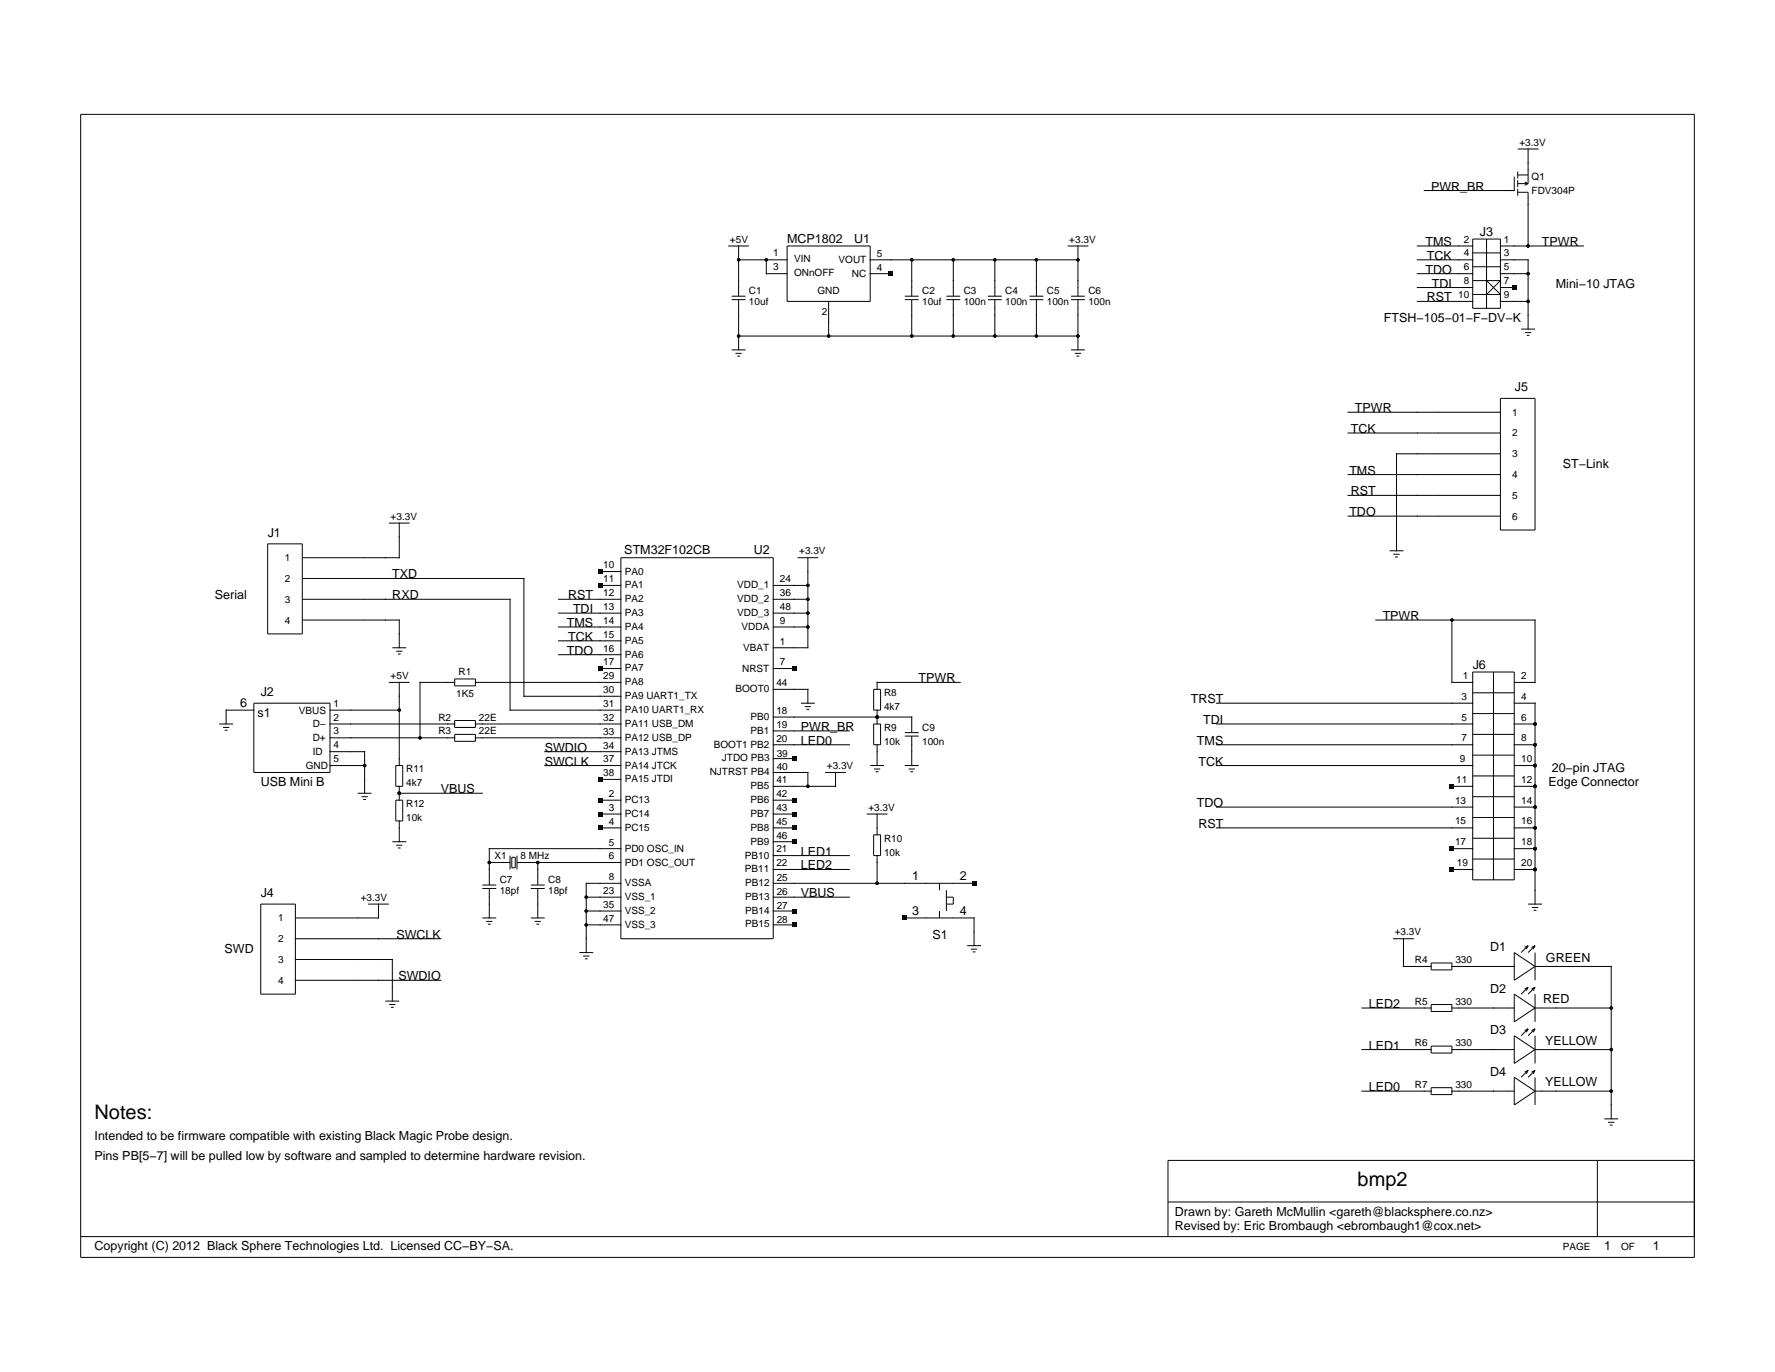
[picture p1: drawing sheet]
<svg xmlns="http://www.w3.org/2000/svg" width="279mm" height="216mm" viewBox="0 0 279 216" stroke-linecap="round" stroke-linejoin="round" font-family="sans-serif">
<g fill="none" stroke="#000" stroke-width=".16">
<path d="M12.7 18h254v179.9h-254zM114.6 38.7h3.3M116.3 38.7v7.9M123.9 38.7h13.1v8.7h-13.1zM168 38.7h3.3M169.7 38.7v7.9M223.1 38.7h8.7M231.8 39.8h4.4M231.8 37.6h4.4v10.9h-4.4zM234 37.6v10.9M236.2 38.7h13.1M238.4 27.8v2.2h-14.2"/>
<path d="M238.9 30.3h1.6v8.4M238.9 27.5h1.6M238.9 28.9h1.6M238.9 27v1.1M238.9 28.4v1M238.9 29.7v1.1M238.9 23.4h3.3M240 28.6l.5 .3M240.5 23.4v5.5M240.5 28.9l-.5 .3M115.2 55.1h2.2M115.2 47.2h2.2"/>
<path d="M115.2 46.6h2.2M115.8 55.6h1M116 56h.5M116.3 40.9h7.6M116.3 47.2v7.9M116.3 52.9h53.4M120.6 40.9v2.2h3.3M130.4 47.4v5.5M137 40.9h32.7M137 43.1h3.2M142.4 47.2h2.2M142.4 46.6h2.2"/>
<path d="M143.5 40.9v5.7M143.5 47.2v5.7M149 47.2h2.1M149 46.6h2.1M150.1 40.9v5.7M150.1 47.2v5.7M155.5 47.2h2.2M155.5 46.6h2.2M156.6 40.9v5.7M156.6 47.2v5.7M162 47.2h2.2M162 46.6h2.2"/>
<path d="M163.1 40.9v5.7M163.1 47.2v5.7M168.6 55.1h2.2M168.6 47.2h2.2M168.6 46.6h2.2M169.2 55.6h1M169.5 56h.4M169.7 47.2v7.9M223.1 40.9h8.7M223.1 43.1h8.7M223.1 47.4h8.7M223.1 45.2h8.7"/>
<path d="M231.8 42h4.4M231.8 44.2h4.4l-2.2 2.1M234 44.2l2.2 2.1h-4.4M236.2 40.9h4.3v10.9M236.2 43.1h4.3M236.2 47.4h4.3M236.2 45.2h2.2M239.4 51.8h2.2M240 52.3h1M240.3 52.8h.5M212.2 68.1h24M212.2 74.7h24"/>
<path d="M212.2 64.9h24M212.2 78h24M236.2 62.7h5.4v20.7h-5.4zM236.2 71.4h-16.4v15.3M42.1 85.6h5.5v14.2h-5.5zM47.6 94.3h32.7v17.4h17.4M47.6 91h34.9v18.6h15.2M47.6 97.6h15.2v4.3M61.2 82.3h3.3M62.8 82.3v5.5h-15.2M87.9 96.5h9.8M87.9 98.7h9.8"/>
<path d="M87.9 94.3h9.8M94.5 92.1h3.2M94.5 89.9h3.2M97.7 87.8h24v59.9h-24zM121.7 96.5h5.5M121.7 92.1h5.5M121.7 98.7h5.5M121.7 94.3h5.5M125.5 87.8h3.3M127.2 87.8v14.1h-5.5M212.2 81.2h24M216.6 97.6h25v9.8h-3.2"/>
<path d="M218.7 86.7h2.2M219.3 87.2h1M219.6 87.7h.4M228.5 97.6v9.8h3.3M34.5 113.9h2.2M35.1 114.5h1M35.4 114.9h.4M40 110.7h11.9v10.9h-11.9zM40 111.7h-4.4v2.2M51.9 118.3h5.5v6.5M51.9 116.1h19.7M51.9 113.9h19.7"/>
<path d="M51.9 111.7h10.9M61.2 107.4h3.3M61.8 101.9h2.1M62.4 102.5h.9M62.6 102.9h.5M62.8 107.4v13.1M71.6 107.4h-5.5v8.7M71.6 113.4h3.2v1.1h-3.2zM71.6 106.8h3.2v1.1h-3.2zM71.6 115.6h3.2v1.1h-3.2zM74.8 116.1h22.9M74.8 113.9h22.9"/>
<path d="M74.8 107.4h22.9M85.7 118.3h12M87.9 103h9.8M87.9 100.8h9.8M94.5 105.2h3.2M121.7 108.5h5.5v2.2M121.7 119.4h3.3M121.7 117.2h12M121.7 115h12M121.7 112.8h21.8v2.5M121.7 105.2h3.3M126.1 110.7h2.2"/>
<path d="M126.7 111.2h1M126.9 111.6h.5M137.5 108.5h1.1v3.2h-1.1zM137.5 113.9h1.1v3.3h-1.1zM138.1 111.7v2.2M138.1 117.2v3.3M142.4 115.3h2.2M142.4 115.8h2.2M143.5 115.8v4.7M151.1 107.4h-13v1.1M191.5 117.2h40.3M191.5 113.9h40.3"/>
<path d="M191.5 110.7h40.3M231.8 115.6h6.6M231.8 105.8h6.6v32.7h-6.6zM231.8 109h6.6M231.8 112.3h6.6M231.8 118.8h6.6M235.1 105.8v32.7M238.4 117.2h3.2M238.4 113.9h3.2M238.4 110.7h3.2v31.6M51.9 120.5h5.5M56.3 124.8h2.2"/>
<path d="M56.9 125.4h1M57.2 125.8h.4M61.8 132.5h2.1M62.3 125.9h1.1v3.3h-1.1zM62.3 120.5h1.1v3.2h-1.1zM62.4 133h.9M62.6 133.4h.5M62.8 124.8h13.1M62.8 123.7v2.2M62.8 129.2v3.3M75.9 139.3h2.2M75.9 139.8h2.2"/>
<path d="M77 135.7h3.3M77 139.8v4.6M80.3 134.6v2.2M80.6 134.9h.5v1.6h-.5zM81.4 135.7h16.3M81.4 134.6v2.2M83.6 139.3h2.1M83.6 139.8h2.1M84.6 135.7v3.6M84.6 139.8v4.6M85.7 120.5h12M94.5 130.3h3.2"/>
<path d="M94.5 128.1h3.2M94.5 125.9h3.2M94.5 122.6h3.2M97.7 139h-5.4v10.9M97.7 133.5h-20.7v5.8M121.7 132.5h3.3M121.7 130.3h3.3M121.7 128.1h3.3M121.7 125.9h3.3M121.7 121.6h5.5v2.1M121.7 136.8h12M121.7 134.6h12"/>
<path d="M121.7 139h31.6M129.9 121.6h3.3M131.5 121.6v2.1h-9.8M136.4 128.1h3.3M137 120.5h2.2M137.5 131.4h1.1v3.2h-1.1zM137.6 121h1M137.8 121.4h.5M138.1 128.1v3.3M138.1 134.6v4.4M142.4 120.5h2.2M143 121h1"/>
<path d="M143.3 121.4h.4M147.9 139v1.1M191.5 130.3h40.3M191.5 120.5h40.3M191.5 127h40.3M228.5 123.7h3.3M228.5 136.8h3.3M228.5 133.5h3.3M231.8 125.4h6.6M231.8 122.1h6.6M231.8 128.6h6.6M231.8 131.9h6.6"/>
<path d="M231.8 135.2h6.6M238.4 130.3h3.2M238.4 123.7h3.2M238.4 120.5h3.2M238.4 136.8h3.2M238.4 133.5h3.2M238.4 127h3.2M41 142.3h5.5v14.1h-5.5zM46.5 147.7h22.9M46.5 151h15.3v6.5M46.5 154.3h22.9M57.9 142.3h3.3"/>
<path d="M59.6 142.3v2.1h-13.1M60.7 157.5h2.1M61.3 158.1h.9M61.5 158.5h.5M75.9 144.4h2.2M76.5 145h1M76.8 145.4h.4M83.6 144.4h2.1M84.2 145h.9M84.4 145.4h.5M91.2 149.9h2.2M91.8 150.4h1"/>
<path d="M92.1 150.9h.4M92.3 145.5h5.4M92.3 141.2h5.4M92.3 143.4h5.4M121.7 145.5h3.3M121.7 141.2h12M121.7 143.4h3.3M142.4 144.4h10.9v4.4M147.9 143.4v1M149 141.2h1.1v1.1h-1.1M149 140.1v3.3M152.2 148.8h2.2"/>
<path d="M152.8 149.4h1M153.1 149.8h.4M214.4 158.6h10.9M219.3 147.7h3.2M220.9 147.7v4.4h4.4M225.3 151.5h3.2v1.1h-3.2zM225.3 158.1h3.2v1.1h-3.2zM228.5 152.1h9.9M228.5 158.6h9.9M238.4 149.9l3.2 2.2-3.2 2.2zM238.4 156.4l3.2 2.2-3.2 2.2zM240.5 142.3h2.2"/>
<path d="M240.5 148.8l-.5 .3M240.5 148.8l-.2 .6M240.5 148.8l-1.1 1.1M240.5 155.4l-1.1 1M240.5 155.4l-.2 .5M240.5 155.4l-.5 .2M241.1 142.8h1M241.4 143.3h.4M241.6 152.1h12v24M241.6 158.6h12M241.6 149.9v4.4M241.6 156.4v4.4"/>
<path d="M241.6 148.8l-.5 .3M241.6 148.8l-.2 .6M241.6 148.8l-1.1 1.1M241.6 155.4l-1.1 1M241.6 155.4l-.2 .5M241.6 155.4l-.5 .2M214.4 171.7h10.9M214.4 165.2h10.9M225.3 164.6h3.2v1.1h-3.2zM225.3 171.2h3.2v1h-3.2zM228.5 171.7h9.9M228.5 165.2h9.9"/>
<path d="M238.4 163l3.2 2.2-3.2 2.1zM238.4 169.5l3.2 2.2-3.2 2.2zM240.5 161.9l-1.1 1.1M240.5 161.9l-.2 .5M240.5 161.9l-.5 .3M240.5 168.4l-1.1 1.1M240.5 168.4l-.2 .6M240.5 168.4l-.5 .3M241.6 171.7h12M241.6 165.2h12M241.6 163v4.3M241.6 169.5v4.4"/>
<path d="M241.6 161.9l-1.1 1.1M241.6 161.9l-.2 .5M241.6 161.9l-.5 .3M241.6 168.4l-1.1 1.1M241.6 168.4l-.2 .6M241.6 168.4l-.5 .3M252.5 176.1h2.2M253.1 176.6h1M253.4 177h.4M12.7 194.6h254M183.9 189.1h82.8M251.4 182.6v12"/>
<path d="M266.7 182.6h-82.8v12"/>
</g>
<g fill="#000">
<path d="M139.9 42.7h.7v.7h-.7zM238 44.9h.7v.7h-.7zM94.1 91.8h.7v.7h-.7zM94.1 89.6h.7v.7h-.7zM94.1 104.9h.7v.6h-.7zM124.7 119h.6v.7h-.6zM124.7 104.9h.6v.6h-.6zM94.1 122.3h.7v.7h-.7zM94.1 127.8h.7v.6h-.7zM94.1 125.6h.7v.6h-.7zM94.1 130h.7v.6h-.7zM124.7 132.1h.6v.7h-.6z"/>
<path d="M124.7 130h.6v.6h-.6zM124.7 127.8h.6v.6h-.6zM124.7 125.6h.6v.6h-.6zM153 138.7h.7v.6h-.7zM228.2 123.4h.7v.7h-.7zM228.2 133.2h.7v.7h-.7zM228.2 136.5h.7v.6h-.7zM124.7 145.2h.6v.7h-.6zM124.7 143h.6v.7h-.6zM142.1 144.1h.7v.7h-.7z"/>
<circle cx="240.5" cy="38.7" r=".27"/>
<circle cx="116.3" cy="52.9" r=".27"/>
<circle cx="116.3" cy="40.9" r=".27"/>
<circle cx="120.6" cy="40.9" r=".27"/>
<circle cx="130.4" cy="52.9" r=".27"/>
<circle cx="143.5" cy="52.9" r=".27"/>
<circle cx="143.5" cy="40.9" r=".27"/>
<circle cx="150.1" cy="52.9" r=".27"/>
<circle cx="150.1" cy="40.9" r=".27"/>
<circle cx="156.6" cy="52.9" r=".27"/>
<circle cx="156.6" cy="40.9" r=".27"/>
<circle cx="163.1" cy="52.9" r=".27"/>
<circle cx="163.1" cy="40.9" r=".27"/>
<circle cx="169.7" cy="52.9" r=".27"/>
<circle cx="169.7" cy="40.9" r=".27"/>
<circle cx="240.5" cy="43.1" r=".27"/>
<circle cx="240.5" cy="47.4" r=".27"/>
<circle cx="127.2" cy="98.7" r=".27"/>
<circle cx="127.2" cy="92.1" r=".27"/>
<circle cx="127.2" cy="94.3" r=".27"/>
<circle cx="127.2" cy="96.5" r=".27"/>
<circle cx="228.5" cy="97.6" r=".27"/>
<circle cx="62.8" cy="111.7" r=".27"/>
<circle cx="66.1" cy="116.1" r=".27"/>
<circle cx="138.1" cy="112.8" r=".27"/>
<circle cx="241.6" cy="117.2" r=".27"/>
<circle cx="241.6" cy="113.9" r=".27"/>
<circle cx="57.4" cy="120.5" r=".27"/>
<circle cx="62.8" cy="124.8" r=".27"/>
<circle cx="77" cy="135.7" r=".27"/>
<circle cx="84.6" cy="135.7" r=".27"/>
<circle cx="127.2" cy="123.7" r=".27"/>
<circle cx="138.1" cy="139" r=".27"/>
<circle cx="241.6" cy="133.5" r=".27"/>
<circle cx="241.6" cy="127" r=".27"/>
<circle cx="241.6" cy="123.7" r=".27"/>
<circle cx="241.6" cy="136.8" r=".27"/>
<circle cx="241.6" cy="120.5" r=".27"/>
<circle cx="241.6" cy="130.3" r=".27"/>
<circle cx="92.3" cy="143.4" r=".27"/>
<circle cx="92.3" cy="141.2" r=".27"/>
<circle cx="92.3" cy="145.5" r=".27"/>
<circle cx="253.6" cy="158.6" r=".27"/>
<circle cx="253.6" cy="165.2" r=".27"/>
<circle cx="253.6" cy="171.7" r=".27"/>
</g>
<g font-size="3.1">
<text x="14.9" y="176.1">Notes:</text>
<text x="213.7" y="186.7">bmp2</text>
</g>
<g font-size="2">
<text x="225.3" y="30">PWR_BR</text>
<text x="123.9" y="38.2">MCP1802</text>
<text x="134.5" y="38.2">U1</text>
<text x="224.4" y="38.7">TMS</text>
<text x="224.6" y="40.9">TCK</text>
<text x="233" y="37.1">J3</text>
<text x="242.7" y="38.7">TPWR</text>
<text x="224.4" y="43.1">TDO</text>
<text x="224.6" y="47.4">RST</text>
<text x="225.4" y="45.2">TDI</text>
<text x="244.9" y="45.2">Mini−10 JTAG</text>
<text x="217.8" y="50.7">FTSH−105−01−F−DV−K</text>
<text x="213.3" y="64.9">TPWR</text>
<text x="238.5" y="61.6">J5</text>
<text x="212.6" y="68.1">TCK</text>
<text x="212.4" y="74.7">TMS</text>
<text x="212.6" y="78">RST</text>
<text x="246" y="73.6">ST−Link</text>
<text x="212.4" y="81.2">TDO</text>
<text x="42.1" y="84.5">J1</text>
<text x="98.3" y="87.2">STM32F102CB</text>
<text x="118.7" y="87.2">U2</text>
<text x="33.8" y="94.3">Serial</text>
<text x="61.8" y="94.3">RXD</text>
<text x="61.8" y="91">TXD</text>
<text x="89.4" y="94.3">RST</text>
<text x="89.2" y="98.7">TMS</text>
<text x="89.4" y="100.8">TCK</text>
<text x="90.2" y="96.5">TDI</text>
<text x="217.6" y="97.6">TPWR</text>
<text x="89.2" y="103">TDO</text>
<text x="144.6" y="107.4">TPWR</text>
<text x="231.8" y="105.2">J6</text>
<text x="37.8" y="111.3">6</text>
<text x="40.6" y="112.9">s1</text>
<text x="41" y="109.6">J2</text>
<text x="187.4" y="110.7">TRST</text>
<text x="189.4" y="113.9">TDI</text>
<text x="85.7" y="118.3">SWDIO</text>
<text x="126.1" y="117.2">LED0</text>
<text x="126.1" y="115">PWR_BR</text>
<text x="188.4" y="117.2">TMS</text>
<text x="41" y="123.7">USB Mini B</text>
<text x="69.4" y="124.8">VBUS</text>
<text x="85.7" y="120.5">SWCLK</text>
<text x="188.6" y="120.5">TCK</text>
<text x="243.8" y="123.7">Edge Connector</text>
<text x="244.3" y="121.6">20−pin JTAG</text>
<text x="188.4" y="127">TDO</text>
<text x="188.6" y="130.3">RST</text>
<text x="126.1" y="134.6">LED1</text>
<text x="126.1" y="136.8">LED2</text>
<text x="41" y="141.2">J4</text>
<text x="126.1" y="141.2">VBUS</text>
<text x="143.6" y="138.5">1</text>
<text x="143.6" y="144">3</text>
<text x="151.1" y="138.5">2</text>
<text x="151.1" y="144">4</text>
<text x="35.4" y="149.9">SWD</text>
<text x="62.4" y="147.7">SWCLK</text>
<text x="146.8" y="147.7">S1</text>
<text x="234.5" y="149.7">D1</text>
<text x="62.7" y="154.3">SWDIO</text>
<text x="243.3" y="151.3">GREEN</text>
<text x="215.5" y="158.6">LED2</text>
<text x="234.5" y="156.2">D2</text>
<text x="242.9" y="157.9">RED</text>
<text x="215.5" y="165.2">LED1</text>
<text x="234.5" y="162.8">D3</text>
<text x="243.2" y="164.4">YELLOW</text>
<text x="215.5" y="171.7">LED0</text>
<text x="234.5" y="169.3">D4</text>
<text x="243.2" y="171">YELLOW</text>
<text x="14.9" y="179.3">Intended to be firmware compatible with existing Black Magic Probe design.</text>
<text x="14.9" y="182.6">Pins PB[5−7] will be pulled low by software and sampled to determine hardware revision.</text>
<text x="184.9" y="191.3">Drawn by: Gareth McMullin &lt;gareth@blacksphere.co.nz&gt;</text>
<text x="14.9" y="196.8">Copyright (C) 2012 Black Sphere Technologies Ltd. Licensed CC−BY−SA.</text>
<text x="184.9" y="193.5">Revised by: Eric Brombaugh &lt;ebrombaugh1@cox.net&gt;</text>
<text x="252.5" y="196.8">1</text>
<text x="260.2" y="196.8">1</text>
</g>
<g font-size="1.6">
<text x="239.2" y="22.9">+3.3V</text>
<text x="241.1" y="28.4">Q1</text>
<text x="241.1" y="30.5">FDV304P</text>
<text x="114.9" y="38.2">+5V</text>
<text x="121.7" y="40.3">1</text>
<text x="125" y="41.3">VIN</text>
<text x="132" y="41.4">VOUT</text>
<text x="138" y="40.4">5</text>
<text x="168.3" y="38.2">+3.3V</text>
<text x="230.4" y="38.2">2</text>
<text x="230.4" y="40.3">4</text>
<text x="236.7" y="40.3">3</text>
<text x="236.7" y="38.2">1</text>
<text x="117.9" y="46.3">C1</text>
<text x="117.9" y="48">10uf</text>
<text x="121.7" y="42.5">3</text>
<text x="125" y="43.5">ONnOFF</text>
<text x="128.7" y="46.3">GND</text>
<text x="134.1" y="43.5">NC</text>
<text x="138" y="42.6">4</text>
<text x="145.2" y="46.3">C2</text>
<text x="145.2" y="48">10uf</text>
<text x="151.7" y="46.3">C3</text>
<text x="151.7" y="48">100n</text>
<text x="158.2" y="46.3">C4</text>
<text x="158.2" y="48">100n</text>
<text x="164.8" y="46.3">C5</text>
<text x="164.8" y="48">100n</text>
<text x="171.3" y="46.3">C6</text>
<text x="171.3" y="48">100n</text>
<text x="229.5" y="46.9">10</text>
<text x="230.4" y="44.7">8</text>
<text x="230.4" y="42.5">6</text>
<text x="236.7" y="42.5">5</text>
<text x="236.7" y="46.9">9</text>
<text x="236.7" y="44.7">7</text>
<text x="129.3" y="49.6">2</text>
<text x="238" y="65.4">1</text>
<text x="238" y="68.7">2</text>
<text x="238" y="72">3</text>
<text x="238" y="75.2">4</text>
<text x="61.5" y="81.8">+3.3V</text>
<text x="238" y="81.8">6</text>
<text x="238" y="78.5">5</text>
<text x="44.9" y="88.3">1</text>
<text x="94.9" y="89.5">10</text>
<text x="125.8" y="87.2">+3.3V</text>
<text x="44.9" y="94.8">3</text>
<text x="44.9" y="91.6">2</text>
<text x="94.9" y="96">13</text>
<text x="94.9" y="93.8">12</text>
<text x="94.9" y="91.6">11</text>
<text x="98.3" y="94.8">PA2</text>
<text x="98.3" y="92.6">PA1</text>
<text x="98.3" y="90.4">PA0</text>
<text x="116" y="92.6">VDD_1</text>
<text x="116" y="94.8">VDD_2</text>
<text x="122.7" y="96">48</text>
<text x="122.7" y="91.6">24</text>
<text x="122.7" y="93.8">36</text>
<text x="44.9" y="98.1">4</text>
<text x="94.9" y="100.4">15</text>
<text x="94.9" y="98.2">14</text>
<text x="98.3" y="96.9">PA3</text>
<text x="98.3" y="101.3">PA5</text>
<text x="98.3" y="99.1">PA4</text>
<text x="116" y="96.9">VDD_3</text>
<text x="116.7" y="99.1">VDDA</text>
<text x="122.7" y="98.2">9</text>
<text x="122.7" y="101.4">1</text>
<text x="61.5" y="106.8">+5V</text>
<text x="72.2" y="106.3">R1</text>
<text x="94.9" y="104.7">17</text>
<text x="94.9" y="102.5">16</text>
<text x="94.9" y="106.9">29</text>
<text x="98.3" y="105.7">PA7</text>
<text x="98.3" y="103.5">PA6</text>
<text x="98.3" y="107.8">PA8</text>
<text x="116.8" y="105.7">NRST</text>
<text x="117" y="102.4">VBAT</text>
<text x="122.2" y="108">44</text>
<text x="122.7" y="104.7">7</text>
<text x="230.2" y="106.8">1</text>
<text x="239.4" y="106.8">2</text>
<text x="47" y="112.3">VBUS</text>
<text x="52.5" y="113.4">2</text>
<text x="52.5" y="111.2">1</text>
<text x="69" y="113.4">R2</text>
<text x="71.8" y="109.6">1K5</text>
<text x="75.4" y="113.4">22E</text>
<text x="94.9" y="113.4">32</text>
<text x="94.9" y="111.3">31</text>
<text x="94.9" y="109.1">30</text>
<text x="98.3" y="112.2">PA10 UART1_RX</text>
<text x="98.3" y="110">PA9 UART1_TX</text>
<text x="115.8" y="108.9">BOOT0</text>
<text x="118.1" y="113.3">PB0</text>
<text x="122.2" y="112.3">18</text>
<text x="139.2" y="109.6">R8</text>
<text x="139.2" y="111.7">4k7</text>
<text x="230.1" y="110.1">3</text>
<text x="230.1" y="113.4">5</text>
<text x="239.4" y="110.1">4</text>
<text x="239.4" y="113.4">6</text>
<text x="49.2" y="114.5">D−</text>
<text x="49.2" y="118.8">ID</text>
<text x="49.2" y="116.7">D+</text>
<text x="52.5" y="117.7">4</text>
<text x="52.5" y="115.6">3</text>
<text x="52.5" y="119.9">5</text>
<text x="69" y="115.6">R3</text>
<text x="75.4" y="115.6">22E</text>
<text x="94.9" y="120">37</text>
<text x="94.9" y="117.8">34</text>
<text x="94.9" y="115.6">33</text>
<text x="98.3" y="118.8">PA13 JTMS</text>
<text x="98.3" y="116.6">PA12 USB_DP</text>
<text x="98.3" y="114.4">PA11 USB_DM</text>
<text x="112.4" y="117.7">BOOT1 PB2</text>
<text x="113.6" y="119.8">JTDO PB3</text>
<text x="118.1" y="115.5">PB1</text>
<text x="122.2" y="116.7">20</text>
<text x="122.2" y="114.5">19</text>
<text x="122.3" y="119">39</text>
<text x="139.2" y="115">R9</text>
<text x="139.2" y="117.2">10k</text>
<text x="145.2" y="115">C9</text>
<text x="145.2" y="117.2">100n</text>
<text x="229.8" y="119.9">9</text>
<text x="230.1" y="116.7">7</text>
<text x="239.4" y="116.7">8</text>
<text x="239.4" y="119.9">10</text>
<text x="48.1" y="121">GND</text>
<text x="63.9" y="121.6">R11</text>
<text x="63.9" y="123.7">4k7</text>
<text x="94.9" y="122.2">38</text>
<text x="95.8" y="125.4">2</text>
<text x="98.3" y="123.1">PA15 JTDI</text>
<text x="98.3" y="120.9">PA14 JTCK</text>
<text x="111.7" y="122">NJTRST PB4</text>
<text x="118.1" y="124.2">PB5</text>
<text x="122.2" y="125.4">42</text>
<text x="122.2" y="123.2">41</text>
<text x="122.3" y="121.2">40</text>
<text x="130.2" y="121">+3.3V</text>
<text x="229.2" y="123.2">11</text>
<text x="239.4" y="123.2">12</text>
<text x="63.9" y="127">R12</text>
<text x="63.9" y="129.2">10k</text>
<text x="95.8" y="127.6">3</text>
<text x="95.8" y="129.8">4</text>
<text x="98.3" y="128.6">PC14</text>
<text x="98.3" y="126.4">PC13</text>
<text x="98.3" y="130.7">PC15</text>
<text x="118.1" y="130.7">PB8</text>
<text x="118.1" y="128.6">PB7</text>
<text x="118.1" y="126.4">PB6</text>
<text x="122.2" y="132">46</text>
<text x="122.2" y="129.8">45</text>
<text x="122.2" y="127.6">43</text>
<text x="136.7" y="127.6">+3.3V</text>
<text x="229" y="126.5">13</text>
<text x="229" y="129.7">15</text>
<text x="239.4" y="126.5">14</text>
<text x="239.4" y="129.7">16</text>
<text x="77.8" y="135.2">X1</text>
<text x="81.9" y="135.2">8 MHz</text>
<text x="95.8" y="135.2">6</text>
<text x="95.8" y="133.1">5</text>
<text x="98.3" y="136.2">PD1 OSC_OUT</text>
<text x="98.3" y="134">PD0 OSC_IN</text>
<text x="117.3" y="137.3">PB11</text>
<text x="117.3" y="135.1">PB10</text>
<text x="118.1" y="132.9">PB9</text>
<text x="122.2" y="136.3">22</text>
<text x="122.2" y="134.1">21</text>
<text x="139.2" y="132.5">R10</text>
<text x="139.2" y="134.6">10k</text>
<text x="229" y="133">17</text>
<text x="229.3" y="136.3">19</text>
<text x="239.4" y="133">18</text>
<text x="239.4" y="136.3">20</text>
<text x="56.8" y="141.7">+3.3V</text>
<text x="78.7" y="139">C7</text>
<text x="78.7" y="140.6">18pf</text>
<text x="86.3" y="139">C8</text>
<text x="86.3" y="140.6">18pf</text>
<text x="94.9" y="140.7">23</text>
<text x="94.9" y="142.9">35</text>
<text x="95.8" y="138.5">8</text>
<text x="98.3" y="139.5">VSSA</text>
<text x="98.3" y="141.6">VSS_1</text>
<text x="98.3" y="143.8">VSS_2</text>
<text x="117.3" y="143.8">PB14</text>
<text x="117.3" y="141.6">PB13</text>
<text x="117.3" y="139.4">PB12</text>
<text x="122.3" y="143">27</text>
<text x="122.3" y="140.9">26</text>
<text x="122.3" y="138.7">25</text>
<text x="43.8" y="148.3">2</text>
<text x="43.8" y="145">1</text>
<text x="94.9" y="145">47</text>
<text x="98.3" y="146">VSS_3</text>
<text x="117.3" y="145.9">PB15</text>
<text x="122.3" y="145.2">28</text>
<text x="219.6" y="147.2">+3.3V</text>
<text x="43.8" y="151.5">3</text>
<text x="43.8" y="154.8">4</text>
<text x="222.7" y="151.5">R4</text>
<text x="229.1" y="151.5">330</text>
<text x="222.7" y="158.1">R5</text>
<text x="229.1" y="158.1">330</text>
<text x="222.7" y="164.6">R6</text>
<text x="229.1" y="164.6">330</text>
<text x="222.7" y="171.2">R7</text>
<text x="229.1" y="171.2">330</text>
<text x="246" y="196.8">PAGE</text>
<text x="255.2" y="196.8">OF</text>
</g>
</svg>
